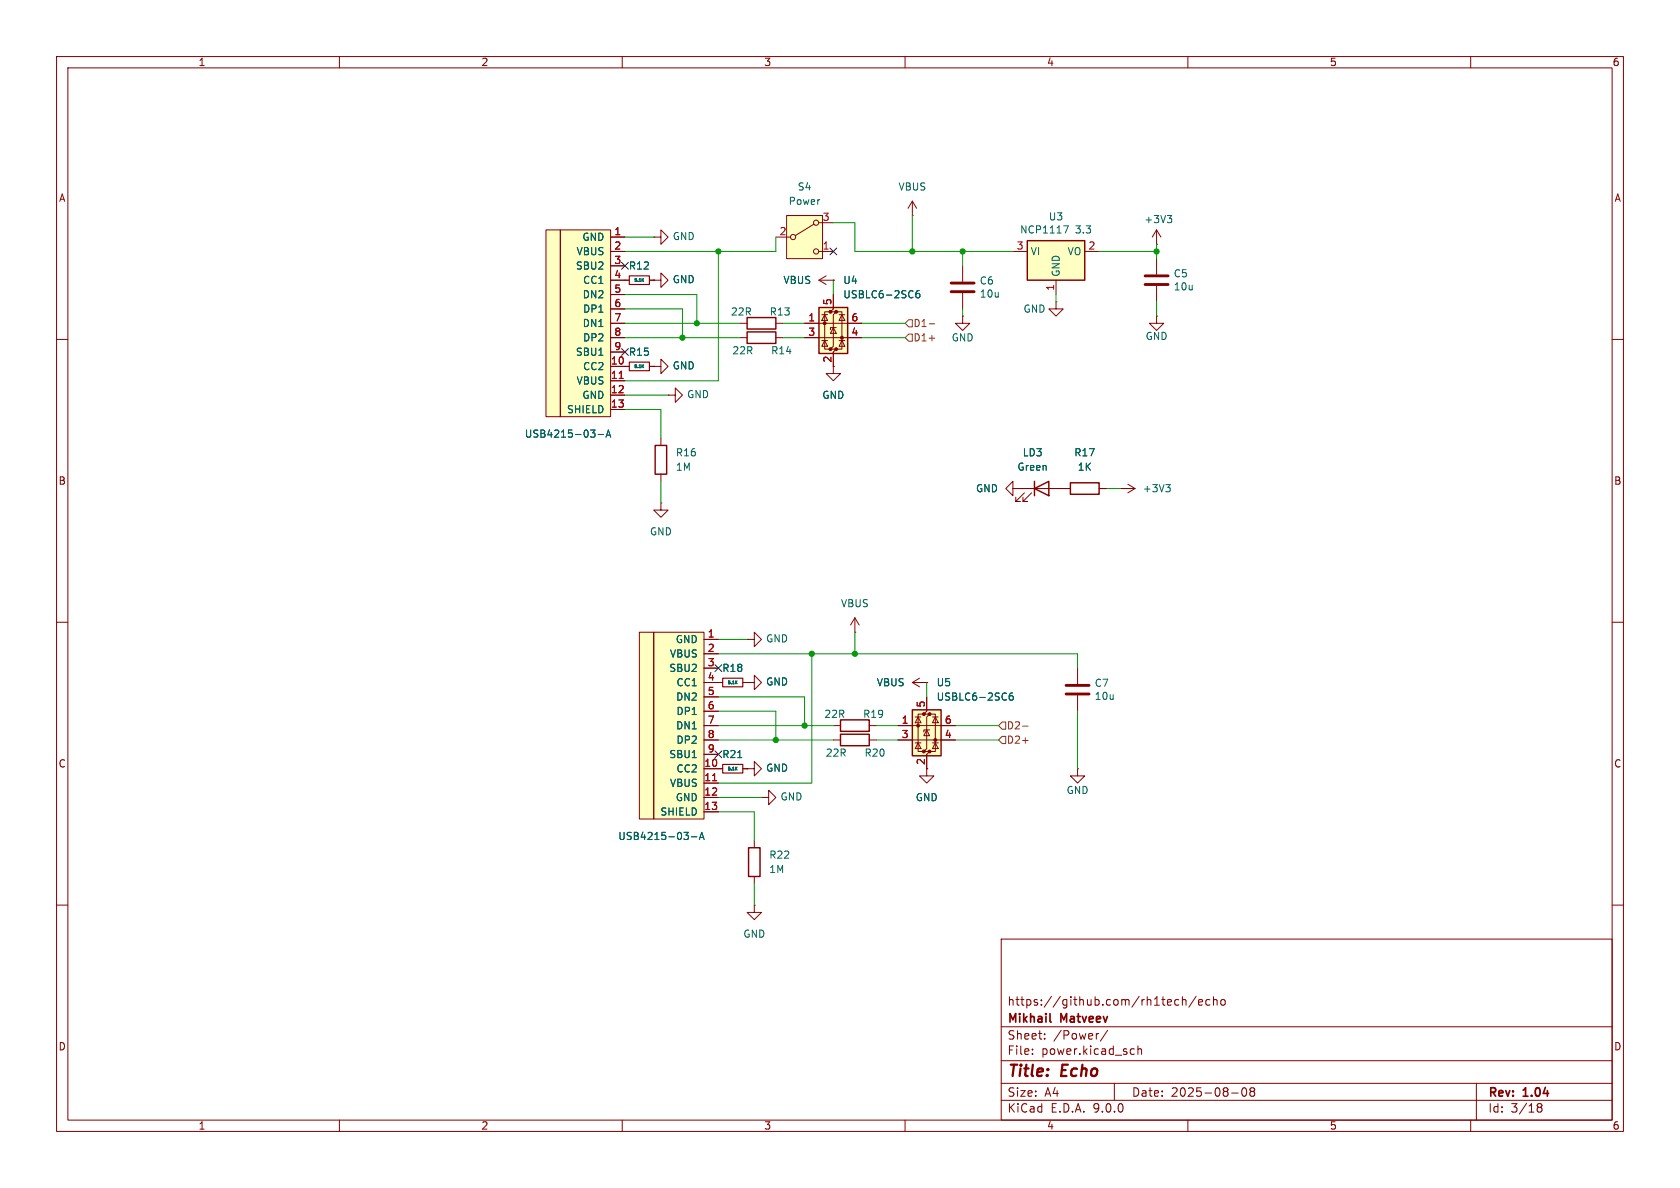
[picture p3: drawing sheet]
<svg xmlns="http://www.w3.org/2000/svg" width="297mm" height="210mm" viewBox="0 0 297 210" stroke-linecap="round" stroke-linejoin="round" font-family="sans-serif">
<g fill="none" stroke="#840000" stroke-width=".18">
<path d="M10 10h277v190h-277zM12 12h273v186h-273zM60 10v2M110 10v2M160 10v2M210 10v2M260 10v2M115.6 49.5h1.2v-1.2l1.3 1.2-1.3 1.3v-1.3M115.6 49.5h.1M10 60h2M285 60h2M10 110h2"/>
<path d="M151.1 111.8h.1M151.1 109.2l-.7 1.3M151.1 109.2l.8 1.3M151.1 109.2v2.6M162.6 119.9l-1.3 .8M285 110h2M127 135.9h.8M131.3 135.9h.8M132.1 135.9h1.2v-1.3l1.3 1.3-1.3 1.3v-1.3M132.1 135.9h.1M147.3 130.8h1.3M147.3 128.3h1.3"/>
<path d="M153.7 130.8h1.2M153.7 128.3h1.2M161.3 120.7l1.3 .7M161.3 120.7h2.5M163.8 120.7h.1M190.5 135.9v1.3h1.3l-1.3 1.2-1.3-1.2h1.3M190.5 135.9h.1M134.6 141h1.3v-1.3l1.3 1.3-1.3 1.2v-1.2M134.6 141h.1M10 160h2M177 166h108v32h-108zM207.7 177.6l.3 .1 .4-.1"/>
<path d="M208.4 176.8l-.4-.1-.3 .1M209 176.8l.2-.1 .4 .1 .1 .9M209 176.2v1.5M211.5 176.1l-1.3 2M211.9 177.2l.7-.1-.1-.3-.4-.1-.2 .2 .1 .7h.5M213.9 176.8l-.4-.1-.3 .3v.4l.1 .2h.6M214.5 176.8l.2-.1 .4 .1 .1 .9M214.5 176.2v1.5M215.9 176.8l.2-.1 .4 .1 .1 .6-.1 .2-.4 .1-.2-.1zM285 160h2M60 198v2M110 198v2"/>
<path d="M160 198v2M177 194.5h108M177 191.5h108M177 187.5h108M177 181.5h108M182.5 186.3v.1M182.5 185.5v.1M184.7 183.6v.1M184.7 182.8v.1M194.2 182.7l-.2 .1M195.8 182.1l-1.3 2M197 191.5v3"/>
<path d="M200.1 185.4l.4 .1M200.5 186.3l-.4 .1M201.2 185.5l.2-.1 .3 .1 .1 .9M201.2 184.9v1.5M210 198v2M217.7 193.2h1.2M219.7 192.4l.2-.1a.81 .81 0 0 1 .6 .6 .81 .81 0 0 1-.3 .8l-.2 .1a.81 .81 0 0 1-.3-1.4zM221.2 192.9l-.2-.2 .2-.4 .5 .1 .1 .2-.3 .3M221.2 192.9l-.2 .3v.5l.2 .1 .5-.1 .1-.2-.1-.4-.2-.2M221.2 192.9h.3M260 198v2M261 191.5v6.5"/>
<path d="M271.7 195.5l.3 .2M271.7 195.4l.3-.3 .5 .1 .1 .3-.3 .2M272 195.7h.3M272 195.7l-.3 .3M272.3 195.7l.3 .3-.1 .5-.5 .1-.3-.3"/>
</g>
<path d="M185.6 180.5l.2 .2" fill="none" stroke="#840000" stroke-width=".3"/>
<path d="M127.8 135.1h3.5v1.6h-3.5z" fill="none" stroke="#840000" stroke-width=".2"/>
<path d="M130.1 135.8l.2 .3M130.3 135.6l-.3 .3M130.4 133.9h.7" fill="none" stroke="#006464" stroke-width=".18"/>
<path d="M148.6 129.8h5.1v2h-5.1zM148.6 127.3h5.1v2h-5.1z" fill="none" stroke="#840000" stroke-width=".25"/>
<path d="M161.3 125.5h5.1v8.1h-5.1z" fill="#ffffc2"/>
<g fill="#840000" stroke="#840000" stroke-width=".18">
<circle cx="162.3" cy="128.3" r=".25"/>
<circle cx="163.3" cy="126.2" r=".25"/>
<circle cx="163.3" cy="132.8" r=".25"/>
<circle cx="164.3" cy="126.2" r=".25"/>
<circle cx="164.3" cy="132.8" r=".25"/>
<circle cx="165.4" cy="130.8" r=".25"/>
</g>
<g fill="none" stroke="#840000" stroke-width=".18">
<path d="M204.5 43.2h.1M204.5 40.6l-.8 1.3M204.5 40.6l.7 1.3M204.5 40.6v2.6M204.5 45.7v2.8M204.5 50.5v2.8M127 120.7h.8M131.3 120.7h.8M132.1 120.7h1.2v-1.3l1.3 1.3-1.3 1.2v-1.2M132.1 120.7h.1M158.7 128.3h10.2M158.7 130.8h10.2"/>
<path d="M161.8 131.3h1M161.8 126.7h1M162.3 126.7l.5 1.1h-1zM162.3 131.3l.5 1h-1zM163.3 126.2h-1v6.6h1M163.8 123.2v2.5l-.5 .5h1l-.5 .5v5.6l-.5 .5h1l-.5 .6v3.8h1.3l-1.3 1.2-1.2-1.2h1.2M163.8 129l.5 1h-1zM164.3 129h-1v.4M164.3 126.2h1.1v6.6h-1.1M164.8 131.3h1.1M164.8 126.7h1.1M165.4 126.7l.5 1.1h-1.1z"/>
<path d="M165.4 131.3l.5 1h-1.1zM133.3 148.6v1.3M133.3 154.9v1.3M133.3 160v1.3h1.3l-1.3 1.3-1.2-1.3h1.2M133.3 160h.1"/>
</g>
<path d="M161.3 125.5h5.1v8.1h-5.1zM132.3 149.9h2.1v5h-2.1z" fill="none" stroke="#840000" stroke-width=".25"/>
<path d="M206.4 38.1h.7l-.4 .5M206.9 38.6l.2 .2v.3l-.2 .3M130.1 120.6l.2 .3M130.3 120.4l-.3 .3M179 122.5l-.3 .1a.86 .86 0 0 0 0 1.2l.4-.2v-.4l-.2-.2h-.2l-.3 .2" fill="none" stroke="#006464" stroke-width=".18"/>
<path d="M202.4 48.8h4.1M202.4 50.3h4.1" fill="none" stroke="#840000" stroke-width=".51"/>
<path d="M127.8 119.9h3.5v1.5h-3.5z" fill="none" stroke="#840000" stroke-width=".2"/>
<g fill="#ffffc2">
<path d="M113 111.8h2.6v33h-2.6z"/>
<path d="M115.6 111.8h8.9v33h-8.9z"/>
</g>
<g fill="none" stroke="#840000" stroke-width=".18">
<path d="M170.2 55.9v1.3h1.2l-1.2 1.2-1.3-1.2h1.3M170.2 55.9h.1M170.2 47v2.8M170.2 51.8v2.8M186.7 53.3v1.3h1.3l-1.3 1.3-1.3-1.3h1.3M186.7 53.3h.1M113 111.8h2.6v33h-2.6zM115.6 111.8h8.9v33h-8.9zM124.5 113h2.5M124.5 115.6h2.5M124.5 118.1h2.5M132.1 113h1.2v-1.2l1.3 1.2-1.3 1.3v-1.3"/>
<path d="M132.1 113h.1M124.5 120.7h2.5M124.5 123.2h2.5M124.5 125.7h2.5M124.5 128.3h2.5M124.5 130.8h2.5M124.5 133.4h2.5M124.5 135.9h2.5M124.5 138.4h2.5M124.5 141h2.5M124.5 143.5h2.5"/>
</g>
<path d="M126 138h.7" fill="none" stroke="#a90000" stroke-width=".18"/>
<path d="M120.9 147.1h.8l-.4 .5M121.6 147.7v.6M122.2 147.9h1M123.6 148.4l.5-1.3 .4 1.3M123.8 148h.6" fill="none" stroke="#006464" stroke-width=".18"/>
<path d="M168.1 50h4.1M168.1 51.6h4.1" fill="none" stroke="#840000" stroke-width=".51"/>
<path d="M181.6 42.5h10.2v7h-10.2z" fill="#ffffc2"/>
<path d="M181.6 42.5h10.2v7h-10.2z" fill="none" stroke="#840000" stroke-width=".25"/>
<path d="M179.1 44.5h2.5M186.7 49.5v2.6M191.8 44.5h2.5M147.3 64.8v1.2h1.3l-1.3 1.3-1.3-1.3h1.3" fill="none" stroke="#840000" stroke-width=".18"/>
<path d="M188 39.9h.9l-.6 1.3" fill="none" stroke="#006464" stroke-width=".18"/>
<path d="M144.8 54.4h5.1v8.1h-5.1z" fill="#ffffc2"/>
<g fill="#840000" stroke="#840000" stroke-width=".18">
<circle cx="145.8" cy="57.1" r=".25"/>
<circle cx="146.8" cy="55.1" r=".25"/>
<circle cx="146.8" cy="61.7" r=".25"/>
<circle cx="147.8" cy="55.1" r=".25"/>
<circle cx="147.8" cy="61.7" r=".25"/>
<circle cx="148.8" cy="59.7" r=".25"/>
</g>
<g fill="none" stroke="#840000" stroke-width=".18">
<path d="M130.8 57.2h1.3M130.8 59.7h1.3M137.2 57.2h1.2M137.2 59.7h1.2M142.2 57.2h10.2M142.2 59.7h10.2M144.8 49.5l1.2 .8M144.8 49.5h2.5M145.3 55.6h1M145.8 55.6l.5 1h-1zM146 48.8l-1.2 .7M146.8 55.1h-1v6.6h1"/>
<path d="M147.3 52.1v2.5l-.5 .5h1l-.5 .5v5.6l-.5 .5h1l-.5 .5v2.6M147.3 57.9l.5 1h-1zM147.3 49.5h.1M147.8 57.9h-1v.4M147.8 55.1h1v6.6h-1M148.3 55.6h1.1M148.8 55.6l.6 1h-1.1zM204.5 55.9v1.3h1.2l-1.2 1.2-1.3-1.2h1.3M204.5 55.9h.1M116.8 77.5v1.2M118.1 69.9h1.3v-1.3l1.2 1.3-1.2 1.2v-1.2M118.1 69.9h.1"/>
<path d="M145.3 60.2h1M145.8 60.2l.5 1h-1zM148.3 60.2h1.1M148.8 60.2l.6 1h-1.1zM116.8 88.9v1.3h1.3l-1.3 1.2-1.2-1.2h1.2M116.8 88.9h.1M116.8 83.8v1.3M179.1 86.4v-1.3l-1.3 1.3 1.3 1.2v-1.2h1.2M180.3 86.4h.1M180.3 86.4h8.9M181.1 87.1l-1.5 1.5h.7h-.7v-.7M182.4 87.1l-1.6 1.5h.8h-.8v-.7"/>
<path d="M194.3 86.4h1.3M198.1 86.4h.1M198.1 86.4h2.6M199.4 85.6l1.3 .8M200.7 86.4l-1.3 .7"/>
</g>
<path d="M132.1 56.1h5.1v2.1h-5.1zM132.1 58.7h5.1v2h-5.1zM144.8 54.4h5.1v8.1h-5.1zM115.8 78.7h2.1v5.1h-2.1zM182.9 86.4l2.5-1.3v2.5zM182.9 85.1v2.5M189.2 85.3h5.1v2.1h-5.1z" fill="none" stroke="#840000" stroke-width=".25"/>
<path d="M162.5 51.4h-.4a.86 .86 0 0 0 0 1.2l.5-.1v-.4l-.2-.2h-.3l-.2 .2M206.1 85.7h.8l-.4 .5M206.6 86.2l.3 .2v.3l-.3 .2" fill="none" stroke="#006464" stroke-width=".18"/>
<path d="M139.1 38.1h6.3v7.6h-6.3z" fill="#ffffc2"/>
<g fill="none" stroke="#840000" stroke-width=".18">
<path d="M139.1 38.1h6.3v7.6h-6.3zM143.9 39.6l-3.3 2.1M144.8 39.4h2.5M161.3 38.1h.1M161.3 35.6l-.8 1.2M161.3 35.6l.8 1.2M161.3 35.6v2.5M137.2 41.9h2.5M144.8 44.5h2.5M110.5 64.8h.8M114.8 64.8h.8M115.6 64.8h1.2v-1.3l1.3 1.3-1.3 1.2v-1.2"/>
<path d="M115.6 64.8h.1M190.5 118.1v2.8M190.5 122.9v2.8"/>
<circle cx="144.3" cy="39.4" r=".46"/>
<circle cx="140.2" cy="41.9" r=".46"/>
<circle cx="144.3" cy="44.5" r=".46"/>
</g>
<path d="M188.5 121.2h4M188.5 122.7h4" fill="none" stroke="#840000" stroke-width=".51"/>
<path d="M111.3 64h3.5v1.5h-3.5z" fill="none" stroke="#840000" stroke-width=".2"/>
<path d="M113.6 64.7l.2 .3M113.8 64.5l-.3 .3" fill="none" stroke="#006464" stroke-width=".18"/>
<g fill="#ffffc2">
<path d="M96.5 40.6h2.6v33.1h-2.6z"/>
<path d="M99.1 40.6h8.8v33.1h-8.8z"/>
</g>
<g fill="none" stroke="#840000" stroke-width=".18">
<path d="M96.5 40.6h2.6v33.1h-2.6zM99.1 40.6h8.8v33.1h-8.8zM107.9 41.9h2.6M107.9 44.5h2.6M107.9 47h2.6M107.9 49.5h3.4M107.9 52.1h2.6M107.9 54.6h2.6M107.9 57.2h2.6M107.9 59.7h2.6M114.8 49.5h.8M115.6 41.9h1.2v-1.3l1.3 1.3-1.3 1.3v-1.3"/>
<path d="M115.6 41.9h.1M115.6 49.5h.1M142.2 57.2h2.6M142.2 59.7h2.6M147.3 49.5h.1M147.3 52.1v2.5M149.9 57.2h2.5M149.9 59.7h2.5M107.9 62.2h2.6M107.9 64.8h3.4M107.9 67.3h2.6M107.9 69.9h2.6"/>
<path d="M107.9 72.4h2.6M114.8 64.8h.8M115.6 64.8h.1M147.3 62.2v2.6M180.3 86.4h.1M180.3 86.4h2.6M185.4 86.4h3.8M194.3 86.4h1.3M124.5 113h2.5M124.5 115.6h2.5M124.5 118.1h2.5M124.5 135.9h3.3"/>
<path d="M124.5 120.7h3.3M124.5 123.2h2.5M124.5 125.7h2.5M124.5 128.3h2.5M124.5 130.8h2.5M124.5 133.4h2.5M124.5 138.4h2.5M131.3 135.9h.8M131.3 120.7h.8M132.1 135.9h.1M132.1 120.7h.1M158.7 128.3h2.6"/>
<path d="M158.7 130.8h2.6M163.8 120.7h.1M163.8 123.2v2.5M163.8 133.4v2.5M166.4 128.3h2.5M166.4 130.8h2.5M124.5 141h2.5M124.5 143.5h2.5"/>
</g>
<path d="M109.5 66.9h.7M126 138h.7" fill="none" stroke="#a90000" stroke-width=".18"/>
<g fill="none" stroke="#006464" stroke-width=".18">
<path d="M113.6 49.5l.2 .3M113.8 49.3l-.3 .2M162.5 51.4h-.4a.86 .86 0 0 0 0 1.2l.5-.1v-.4l-.2-.2h-.3l-.2 .2M104.4 76h.8l-.4 .5M105.1 76.6v.6M105.7 76.8h1M107.1 77.3l.4-1.3 .5 1.3M107.2 76.9h.7M113.6 64.7l.2 .3M113.8 64.5l-.3 .3M130.1 135.8l.2 .3M130.1 120.6l.2 .3"/>
<path d="M130.3 135.6l-.3 .3M130.3 120.4l-.3 .3M130.4 133.9h.7M179 122.5l-.3 .1a.86 .86 0 0 0 0 1.2l.4-.2v-.4l-.2-.2h-.2l-.3 .2M120.9 147.1h.8l-.4 .5M121.6 147.7v.6M122.2 147.9h1M123.6 148.4l.5-1.3 .4 1.3M123.8 148h.6"/>
</g>
<path d="M111.3 48.8h3.5v1.5h-3.5z" fill="none" stroke="#840000" stroke-width=".2"/>
<path d="M160.7 59.1h.6v1.2h-.6l-.7-.6zM160.7 56.5h.6v1.3h-.6l-.7-.6zM164.3 59.8h.9M164.3 57.2h.9M177.2 127.6h.6v1.3h-.6l-.7-.6zM177.2 130.2h.6v1.2h-.6l-.7-.6zM180.8 128.4h1M180.8 130.9h1" fill="none" stroke="#725600" stroke-width=".18"/>
<g fill="none" stroke="#009600" stroke-width=".18">
<path d="M147.3 39.4h3.8v5.1h28M161.3 38.1v6.4M110.5 54.6h10.1v5.1M110.5 59.7h20.3M110.5 57.2h20.3M110.5 52.1h12.7v5.1M110.5 41.9h5.1M127 44.5v22.8h-16.5M137.2 41.9v2.6h-26.7M138.4 59.7h3.8M138.4 57.2h3.8M147.3 49.5v2.6"/>
<path d="M152.4 59.7h7.6M152.4 57.2h7.6M170.2 44.5v2.5M170.2 54.6v1.3M186.7 52.1v1.2M194.3 44.5h10.2M204.5 43.2v2.5M204.5 53.3v2.6M110.5 72.4h6.3v5.1M110.5 69.9h7.6M116.8 85.1v3.8M195.6 86.4h2.5"/>
<path d="M127 113h5.1M127 115.6h63.5v2.5M143.5 115.6v22.8h-16.5M151.1 111.8v3.8M127 130.8h20.3M127 125.7h10.2v5.1M127 128.3h20.3M127 123.2h15.2v5.1M154.9 130.8h3.8M154.9 128.3h3.8M163.8 120.7v2.5M168.9 130.8h7.6"/>
<path d="M168.9 128.3h7.6M190.5 125.7v10.2M127 141h7.6M127 143.5h6.3v5.1M133.3 156.2v3.8"/>
</g>
<path d="M109.9 46.4l1.2 1.2M111.1 46.4l-1.2 1.2M146.7 43.8l1.2 1.3M147.9 43.8l-1.2 1.3M109.9 61.6l1.2 1.2M111.1 61.6l-1.2 1.2M126.4 117.5l1.2 1.2M127.6 117.5l-1.2 1.2M126.4 132.7l1.2 1.3M127.6 132.7l-1.2 1.3" fill="none" stroke="#000084" stroke-width=".18"/>
<g fill="#009600" stroke="#009600" stroke-width=".18">
<circle cx="137.2" cy="130.8" r=".46"/>
<circle cx="143.5" cy="115.6" r=".46"/>
<circle cx="127" cy="44.5" r=".46"/>
<circle cx="123.2" cy="57.2" r=".46"/>
<circle cx="120.6" cy="59.7" r=".46"/>
<circle cx="161.3" cy="44.5" r=".46"/>
<circle cx="170.2" cy="44.5" r=".46"/>
<circle cx="204.5" cy="44.5" r=".46"/>
<circle cx="142.2" cy="128.3" r=".46"/>
<circle cx="151.1" cy="115.6" r=".46"/>
</g>
<g font-size="2.8" fill="#840000">
<text x="178" y="190.9">Title:</text>
<text x="187.7" y="190.9">Echo</text>
</g>
<g font-size="2.1" fill="#840000">
<text x="178" y="178">https://github.com/rh1tech/echo</text>
<text x="178" y="184">Sheet:</text>
<text x="178" y="181.2">Mikhail</text>
<text x="186.2" y="184">/Power/</text>
<text x="187.6" y="181.2">Matveev</text>
<text x="178" y="186.7">File:</text>
<text x="184.1" y="186.7">power.kicad_sch</text>
<text x="178" y="196.9">KiCad</text>
<text x="178" y="194.1">Size:</text>
<text x="184.7" y="194.1">A4</text>
<text x="185.7" y="196.9">E.D.A.</text>
<text x="193.3" y="196.9">9.0.0</text>
<text x="200" y="194.1">Date:</text>
<text x="207" y="194.1">2025-08-08</text>
<text x="263" y="194.3">Rev:</text>
<text x="263" y="196.9">Id:</text>
<text x="267.1" y="196.9">3/18</text>
<text x="269.4" y="194.3">1.04</text>
</g>
<g font-size="1.8" fill="#840000">
<text x="35" y="11.9">1</text>
<text x="85" y="11.9">2</text>
<text x="135" y="11.9">3</text>
<text x="185" y="11.9">4</text>
<text x="235" y="11.9">5</text>
<text x="285" y="11.9">6</text>
<text x="10.3" y="35.9">A</text>
<text x="285.3" y="35.9">A</text>
<text x="147.1" y="64.2" transform="rotate(-90 147.1 64.2)">2</text>
<text x="10.3" y="85.9">B</text>
<text x="285.3" y="85.9">B</text>
<text x="10.3" y="135.9">C</text>
<text x="285.3" y="135.9">C</text>
<text x="10.3" y="185.9">D</text>
<text x="285.3" y="185.9">D</text>
<text x="35" y="199.9">1</text>
<text x="85" y="199.9">2</text>
<text x="135" y="199.9">3</text>
<text x="185" y="199.9">4</text>
<text x="235" y="199.9">5</text>
<text x="285" y="199.9">6</text>
</g>
<g font-size="1.8" fill="#006464">
<text x="140.9" y="33.9">S4</text>
<text x="158.7" y="33.9">VBUS</text>
<text x="139.3" y="36.4">Power</text>
<text x="180.2" y="41.5">NCP1117</text>
<text x="185.3" y="39.2">U3</text>
<text x="190.1" y="41.5">3.3</text>
<text x="202.2" y="39.6">+3V3</text>
<text x="101.7" y="47.9">SBU2</text>
<text x="101.8" y="45.3">VBUS</text>
<text x="102.9" y="42.8">GND</text>
<text x="111.1" y="47.9">R12</text>
<text x="118.8" y="42.6">GND</text>
<text x="182.1" y="45.3">VI</text>
<text x="188.6" y="45.3">VO</text>
<text x="102.9" y="52.9">DN2</text>
<text x="103" y="50.4">CC1</text>
<text x="118.8" y="50.3">GND</text>
<text x="138.4" y="50.4">VBUS</text>
<text x="149" y="52.9">USBLC6-2SC6</text>
<text x="149" y="50.4">U4</text>
<text x="173.1" y="50.5">C6</text>
<text x="173.1" y="52.8">10u</text>
<text x="187.6" y="49" transform="rotate(-90 187.6 49)">GND</text>
<text x="207.4" y="49.2">C5</text>
<text x="207.4" y="51.5">10u</text>
<text x="102.9" y="58">DN1</text>
<text x="103" y="55.5">DP1</text>
<text x="129.1" y="56">22R</text>
<text x="136" y="56">R13</text>
<text x="180.8" y="55.5">GND</text>
<text x="101.7" y="63.1">SBU1</text>
<text x="103" y="60.6">DP2</text>
<text x="103" y="65.6">CC2</text>
<text x="111.1" y="63.1">R15</text>
<text x="118.8" y="65.5">GND</text>
<text x="129.4" y="62.8">22R</text>
<text x="136.2" y="62.8">R14</text>
<text x="168.1" y="60.6">GND</text>
<text x="202.4" y="60.3">GND</text>
<text x="101.8" y="68.2">VBUS</text>
<text x="102.9" y="70.7">GND</text>
<text x="121.4" y="70.6">GND</text>
<text x="145.3" y="70.7">GND</text>
<text x="92.7" y="77.6">USB4215-03-A</text>
<text x="100.1" y="73.3">SHIELD</text>
<text x="119.4" y="83.4">1M</text>
<text x="119.4" y="80.9">R16</text>
<text x="179.8" y="83.4">Green</text>
<text x="180.7" y="80.9">LD3</text>
<text x="189.8" y="80.9">R17</text>
<text x="190.4" y="83.4">1K</text>
<text x="172.4" y="87.2">GND</text>
<text x="201.9" y="87.2">+3V3</text>
<text x="114.8" y="94.8">GND</text>
<text x="148.6" y="107.5">VBUS</text>
<text x="119.4" y="113.9">GND</text>
<text x="135.3" y="113.8">GND</text>
<text x="118.2" y="119">SBU2</text>
<text x="118.3" y="116.4">VBUS</text>
<text x="127.6" y="119">R18</text>
<text x="119.4" y="124.1">DN2</text>
<text x="119.5" y="121.5">CC1</text>
<text x="135.3" y="121.4">GND</text>
<text x="154.9" y="121.5">VBUS</text>
<text x="165.5" y="124.1">USBLC6-2SC6</text>
<text x="165.5" y="121.5">U5</text>
<text x="193.4" y="121.6">C7</text>
<text x="193.4" y="123.9">10u</text>
<text x="119.4" y="129.1">DN1</text>
<text x="119.5" y="126.6">DP1</text>
<text x="119.5" y="131.7">DP2</text>
<text x="145.6" y="127.1">22R</text>
<text x="152.5" y="127.1">R19</text>
<text x="118.2" y="134.2">SBU1</text>
<text x="119.5" y="136.8">CC2</text>
<text x="127.6" y="134.2">R21</text>
<text x="135.3" y="136.6">GND</text>
<text x="145.9" y="134">22R</text>
<text x="152.7" y="134">R20</text>
<text x="118.3" y="139.3">VBUS</text>
<text x="119.4" y="141.8">GND</text>
<text x="137.9" y="141.7">GND</text>
<text x="161.8" y="141.8">GND</text>
<text x="188.5" y="140.6">GND</text>
<text x="109.2" y="148.7">USB4215-03-A</text>
<text x="116.6" y="144.4">SHIELD</text>
<text x="135.9" y="154.5">1M</text>
<text x="135.9" y="152">R22</text>
<text x="131.3" y="166">GND</text>
</g>
<g font-size="1.8" fill="#a90000">
<text x="108.5" y="41.7">1</text>
<text x="137.7" y="41.7">2</text>
<text x="145.3" y="39.1">3</text>
<text x="108.5" y="44.2">2</text>
<text x="108.5" y="46.7">3</text>
<text x="145.3" y="44.2">1</text>
<text x="179.6" y="44.2">3</text>
<text x="192.3" y="44.2">2</text>
<text x="108.5" y="49.3">4</text>
<text x="108.5" y="51.8">5</text>
<text x="186.4" y="51.5" transform="rotate(-90 186.4 51.5)">1</text>
<text x="108.5" y="54.4">6</text>
<text x="108.5" y="56.9">7</text>
<text x="108.5" y="59.4">8</text>
<text x="142.8" y="56.9">1</text>
<text x="142.8" y="59.4">3</text>
<text x="147.1" y="54" transform="rotate(-90 147.1 54)">5</text>
<text x="150.4" y="56.9">6</text>
<text x="150.4" y="59.4">4</text>
<text x="107.9" y="64.5">10</text>
<text x="108.5" y="62">9</text>
<text x="107.9" y="67.1">11</text>
<text x="107.9" y="69.6">12</text>
<text x="107.9" y="72.1">13</text>
<text x="125" y="112.8">1</text>
<text x="125" y="115.3">2</text>
<text x="125" y="117.9">3</text>
<text x="125" y="120.4">4</text>
<text x="125" y="122.9">5</text>
<text x="125" y="125.5">6</text>
<text x="163.6" y="125.2" transform="rotate(-90 163.6 125.2)">5</text>
<text x="125" y="128">7</text>
<text x="125" y="130.6">8</text>
<text x="159.3" y="128">1</text>
<text x="159.3" y="130.6">3</text>
<text x="166.9" y="128">6</text>
<text x="166.9" y="130.6">4</text>
<text x="124.4" y="135.6">10</text>
<text x="125" y="133.1">9</text>
<text x="163.6" y="135.3" transform="rotate(-90 163.6 135.3)">2</text>
<text x="124.4" y="138.2">11</text>
<text x="124.4" y="140.7">12</text>
<text x="124.4" y="143.3">13</text>
</g>
<g font-size="1.8" fill="#725600">
<text x="161.4" y="58">D1-</text>
<text x="161.4" y="60.6">D1+</text>
<text x="177.9" y="129.1">D2-</text>
<text x="177.9" y="131.7">D2+</text>
</g>
<g font-size=".7" fill="#006464">
<text x="112" y="50">5.1K</text>
<text x="112" y="65.2">5.1K</text>
<text x="128.5" y="121.1">5.1K</text>
<text x="128.5" y="136.3">5.1K</text>
</g>
</svg>
